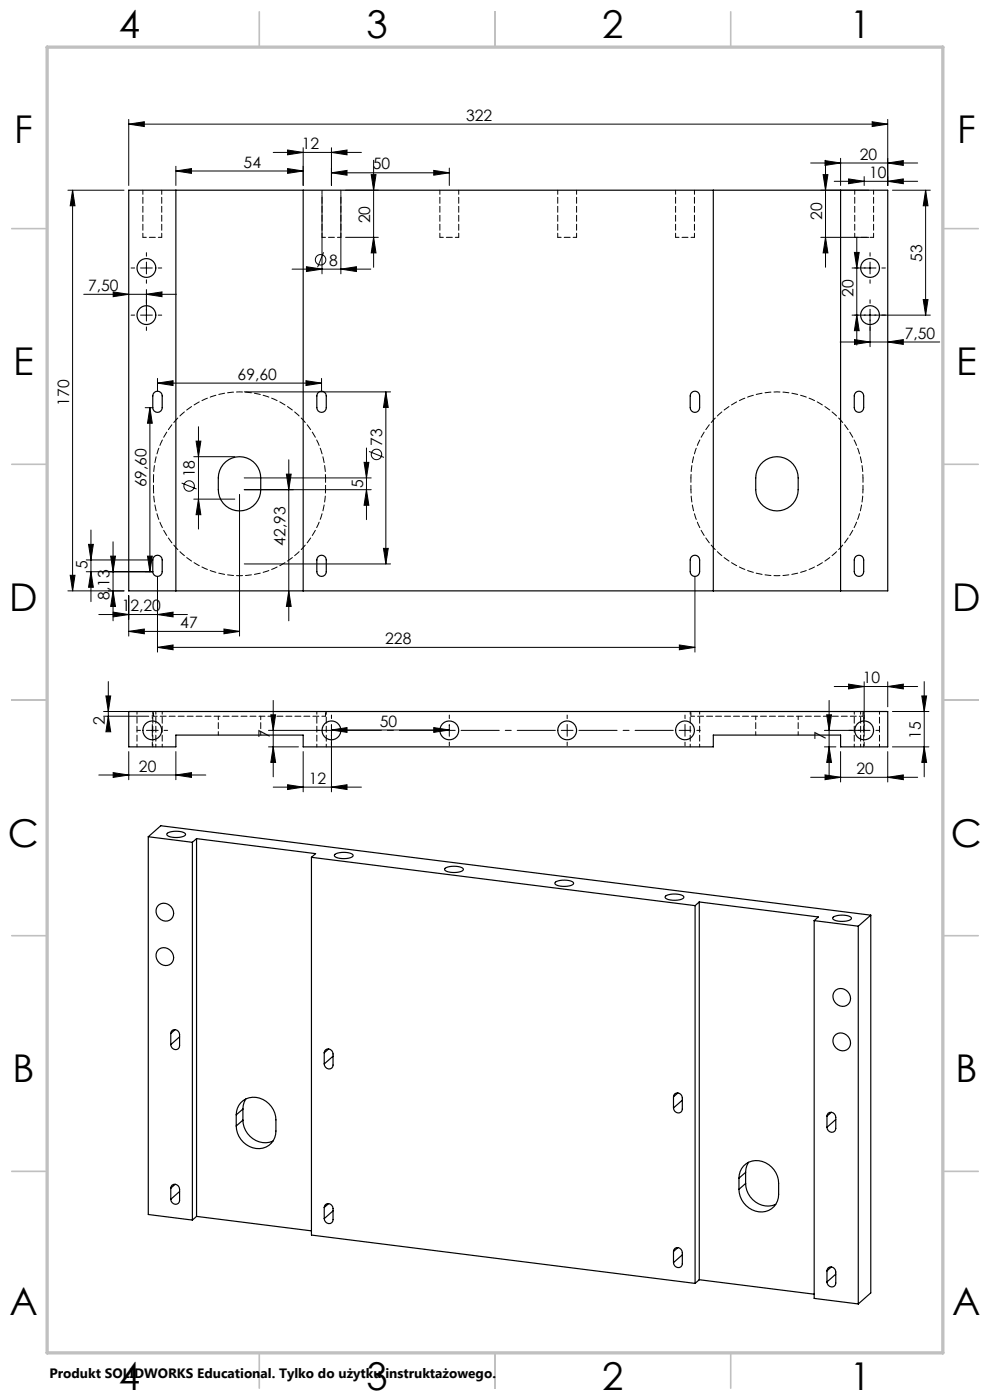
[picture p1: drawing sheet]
<svg xmlns="http://www.w3.org/2000/svg" width="210mm" height="297mm" viewBox="0 0 210 297" stroke-linecap="round" stroke-linejoin="round" font-family="sans-serif">
<g fill="none" stroke="#000" stroke-width=".21">
<path d="M27.3 26.3l3.3-.5v1zM27.3 25.3v14.1M27.3 26.3h161M37.3 36.3l3.3-.5v1zM37.3 35.3v4.1M37.3 36.3h27M58 32.3h18.7M61 35.8l3.3 .5-3.3 .5zM61 31.8l3.3 .5-3.3 .5zM64.3 31.3v8.1M70.3 36.7l3.3-.5v1zM70.3 36.7h25"/>
<path d="M70.3 32.3l3.3-.5v1zM70.3 31.3v8.1M78.7 37h1.1l-.5 3.4zM79.3 34v22.7M92 36.2l3.3 .5-3.3 .5zM95.3 35.7v3.7M172 34.6h22.7M174.6 37h1l-.5 3.4zM175 34.1l3.3 .5-3.3 .5zM175.1 34v22.7M177 38.5h17.7M178.3 33.6v5.8"/>
<path d="M180 38l3.3 .5-3.3 .5zM183.3 37.5v1.9M185 25.8l3.3 .5-3.3 .5zM188.3 34.6l3.3-.5v1zM188.3 38.5l3.3-.5v1zM188.3 25.3v14.1M14.4 40.4h11.9M15.4 40.4l.5 3.3h-1zM15.4 40.4v85M29.8 56.9h2.5M31.1 55.6v2.5M62 57.1h16.7"/>
<path d="M65 56.6l3.3 .5-3.3 .5zM68.3 41.4v16.7M68.6 53.5l-1.2 3.2M72.3 57.1l3.3-.5v1zM72.3 41.4v16.7M73.3 40.4h7M73.3 50.4h7M79.3 50.4l.5 3.3h-1.1zM174.1 40.4h10.2M174.1 50.4h10.2M175.1 50.4l.5 3.3h-1zM180.7 56.9h5.1"/>
<path d="M181.2 53.5h1.1l-.6 3.4zM181.7 50.5v22.7M184.6 55.6v2.5M189.3 40.4h8M196.3 40.4v26.5M196.3 40.4l.5 3.3h-1zM17.8 62.4h19.6M24 61.9l3.3 .5-3.3 .5zM29.8 66.9h2.5M31.1 62.4l3.3-.5v1zM31.1 61.4v6.7M178.2 72.6h21.1"/>
<path d="M180.7 66.9h16.6M181.3 72l3.3 .6-3.3 .5zM181.7 66.9l.6 3.3h-1.1zM184.6 65.6v8M188.3 72.6l3.3-.6v1.1zM195.8 63.5h1l-.5 3.4zM30.8 86.5h1.6M31.8 86.5v34.8M31.8 86.5l.5 3.3h-1zM33.4 81.3l3.3-.5v1zM33.4 80.3v2.7M33.4 81.3h34.8"/>
<path d="M41.1 96.9h8.7M41.6 93.6h1l-.5 3.3zM42.1 90.5v21.7M51.8 83.1h31M61.3 97.5v34.2M64.9 80.8l3.3 .5-3.3 .5zM68.2 80.3v2.6M77.2 98.1h1l-.5 3.3zM77.7 95v15.2M78.3 95.8l3.1 1.2M81.8 83.1v36.5M81.8 83.1l.6 3.3h-1.1z"/>
<path d="M18.3 118.8h14.1M18.8 115.5h1l-.5 3.3zM19.3 112.4v15.2M23.5 118h1l-.5 3.3zM24 114.9v16.8M31.3 118h1l-.5 3.3zM38.5 102.5l3.2 1.2M41.1 105.9h8.7M42.1 105.9l.5 3.3h-1zM50.8 104.9v30M51.8 103.9h26.9M51.8 101.4h26.9"/>
<path d="M51.8 119.6h31M60.7 100.6h1.1l-.5 3.3zM77.7 103.9l.5 3.3h-1zM81.3 116.3h1.1l-.6 3.3zM14.4 125.4h11.9M14.9 122h1l-.5 3.4zM18.3 121.3h14.1M19.3 121.3l.5 3.3h-1zM21 130.4h18.8M24 125.4l.5 3.3h-1zM24 129.9l3.3 .5-3.3 .5zM27.3 133.9l3.3-.5v1.1z"/>
<path d="M27.3 126.4v8.5M27.3 133.9h23.5M33.4 130.4l3.3-.5v1zM33.4 137.3l3.3-.5v1zM33.4 122.3v16M33.4 137.3h114M47.5 133.4l3.3 .5-3.3 .6zM61.3 125.4l.5 3.3h-1.1zM144.1 136.8l3.3 .5-3.3 .5zM147.4 122.3v16M22 150.9h9.6M22 151.9h9.6"/>
<path d="M22.5 147.6h1l-.5 3.3zM23 144.6v10.1M23 151.9l.5 3.3h-1zM27.3 159.4v6M31.1 154.9h2.5M32.3 153.7v2.5M37.3 159.4v6M57 154.9h12.3M57 158.4h6.3M57.4 151.6h1.1l-.5 3.3zM58 148.6v16.2M58 158.4l.5 3.3h-1.1z"/>
<path d="M64.3 159.4v8.6M70.3 155.9v12.1M70.3 154.9l3.3-.5v1zM70.3 153.9h.1M70.3 154.9h25M92 154.4l3.3 .5-3.3 .5zM94.1 154.9h2.5M95.3 153.7v2.5M174.9 158.4h2.4M175.4 151.6h1l-.5 3.3zM175.9 158.4l.5 3.3h-1zM175.9 148.6v16.2"/>
<path d="M177 145.6h17.7M178.3 159.4v6.5M180 145.1l3.3 .5-3.3 .5zM183.3 144.6v11.6M184.6 154.9h-9.7M188.3 145.6l3.3-.5v1zM188.3 144.6v5.3M188.3 159.4v6.5M189.3 150.9h7.7M189.3 158.4h7.7M195.5 147.6h1.1l-.6 3.3zM196 144.6v20.2"/>
<path d="M196 158.4l.6 3.3h-1.1zM21 164.4h22.7M24 163.9l3.3 .5-3.3 .5zM37.3 164.4l3.3-.5v1zM58 167h18.7M61 166.5l3.3 .5-3.3 .5zM70.3 167l3.3-.5v1zM172 164.9h22.7M175 164.4l3.3 .5-3.3 .5zM188.3 164.9l3.3-.5v1z"/>
<circle cx="68" cy="55.1" r="1.11"/>
<circle cx="79.9" cy="96.4" r="1.11"/>
<circle cx="40.1" cy="103.1" r="1.11"/>
</g>
<g fill="none" stroke="#000" stroke-width=".21" stroke-dasharray="15.2 1.3 1.3 1.3">
<path d="M28.6 56.9h-.8M31.1 54.4v-.8M31.1 59.4v.7M33.6 56.9h.7M182.1 56.9h-.8M184.6 54.4v-.8M184.6 59.4v.7M187.1 56.9h.7M28.6 66.9h-.8M31.1 64.4v-.8M31.1 69.4v.7M33.6 66.9h.7"/>
<path d="M182.1 66.9h-.8M184.6 64.4v-.8M184.6 69.4v.7M187.1 66.9h.7M29.8 154.9h-.7M32.3 152.4v-.7M32.3 157.4v.8M34.8 154.9h.8M67.8 154.9h-.7M70.3 154.9v-1.2M70.3 154.9h-1.2M70.3 154.9v1.3"/>
<path d="M70.3 154.9h1.3M70.3 152.4v-.7M70.3 157.4v.8M95.3 152.4v-.7M95.3 157.4v.8M120.3 154.9v-1.2M120.3 154.9h-1.2M120.3 154.9v1.3M120.3 154.9h1.3M120.3 152.4v-.7M120.3 157.4v.8M145.3 154.9v-1.2"/>
<path d="M145.3 154.9h-1.2M145.3 154.9v1.3M145.3 154.9h1.3M145.3 152.4v-.7M145.3 157.4v.8M147.8 154.9h.8M180.8 154.9h-.7M183.3 152.4v-.7M183.3 157.4v.8M185.8 154.9h.8"/>
</g>
<path d="M72.8 154.9h20M97.8 154.9h20M122.8 154.9h20" fill="none" stroke="#000" stroke-width=".21" stroke-dasharray="15.2 1.3 1.3 1.3" stroke-dashoffset="7.1"/>
<g fill="none" stroke="#c0c0c0" stroke-width=".35">
<path d="M55 2.5v7.5M105 2.5v7.5M155 2.5v7.5M2.5 48.5h7.5M200 48.5h7.5M2.5 98.5h7.5M200 98.5h7.5M2.5 148.5h7.5M200 148.5h7.5M2.5 198.5h7.5M200 198.5h7.5M2.5 248.5h7.5"/>
<path d="M200 248.5h7.5M55 287v7.5M105 287v7.5M155 287v7.5"/>
</g>
<path d="M10 10h190v277h-190z" fill="none" stroke="#c0c0c0" stroke-width=".7"/>
<g fill="#000">
<path d="M37.3 36.3l3.3-.5v1zM61 35.8l3.3 .5-3.3 .5zM33.4 81.3l3.3-.5v1zM64.9 80.8l3.3 .5-3.3 .5zM33.4 137.3l3.3-.5v1zM144.1 136.8l3.3 .5-3.3 .5zM70.3 36.7l3.3-.5v1zM92 36.2l3.3 .5-3.3 .5zM181.3 72l3.3 .6-3.3 .5zM188.3 72.6l3.3-.6v1.1zM180 145.1l3.3 .5-3.3 .5zM188.3 145.6l3.3-.5v1zM70.3 154.9l3.3-.5v1zM92 154.4l3.3 .5-3.3 .5z"/>
<path d="M175 34.1l3.3 .5-3.3 .5zM188.3 34.6l3.3-.5v1z"/>
<path d="M180 38l3.3 .5-3.3 .5zM188.3 38.5l3.3-.5v1z"/>
<path d="M185 25.8l3.3 .5-3.3 .5zM27.3 26.3l3.3-.5v1zM72.3 57.1l3.3-.5v1zM65 56.6l3.3 .5-3.3 .5zM70.3 32.3l3.3-.5v1zM61 31.8l3.3 .5-3.3 .5z"/>
<path d="M181.2 53.5h1.1l-.6 3.4zM181.7 66.9l.6 3.3h-1.1z"/>
<path d="M14.9 122h1l-.5 3.4zM15.4 40.4l.5 3.3h-1zM31.3 118h1l-.5 3.3zM31.8 86.5l.5 3.3h-1zM77.7 103.9l.5 3.3h-1zM77.2 98.1h1l-.5 3.3zM81.3 116.3h1.1l-.6 3.3zM81.8 83.1l.6 3.3h-1.1zM42.1 105.9l.5 3.3h-1zM41.6 93.6h1l-.5 3.3zM195.8 63.5h1l-.5 3.4zM196.3 40.4l.5 3.3h-1z"/>
<path d="M23.5 118h1l-.5 3.3zM24 125.4l.5 3.3h-1zM18.8 115.5h1l-.5 3.3zM19.3 121.3l.5 3.3h-1zM60.7 100.6h1.1l-.5 3.3zM61.3 125.4l.5 3.3h-1.1zM174.6 37h1l-.5 3.4zM175.1 50.4l.5 3.3h-1zM78.7 37h1.1l-.5 3.4zM79.3 50.4l.5 3.3h-1.1zM195.5 147.6h1.1l-.6 3.3zM196 158.4l.6 3.3h-1.1zM22.5 147.6h1l-.5 3.3zM23 151.9l.5 3.3h-1zM175.4 151.6h1l-.5 3.3zM175.9 158.4l.5 3.3h-1zM57.4 151.6h1.1l-.5 3.3zM58 158.4l.5 3.3h-1.1z"/>
<path d="M33.4 130.4l3.3-.5v1zM24 129.9l3.3 .5-3.3 .5zM47.5 133.4l3.3 .5-3.3 .6zM27.3 133.9l3.3-.5v1.1zM31.1 62.4l3.3-.5v1zM24 61.9l3.3 .5-3.3 .5zM70.3 167l3.3-.5v1zM61 166.5l3.3 .5-3.3 .5z"/>
<path d="M37.3 164.4l3.3-.5v1zM24 163.9l3.3 .5-3.3 .5z"/>
<path d="M175 164.4l3.3 .5-3.3 .5zM188.3 164.9l3.3-.5v1z"/>
</g>
<g fill="none" stroke="#000" stroke-width=".25">
<path d="M27.3 40.4h161v85h-161zM37.3 40.4v85M64.3 40.4v85M151.3 40.4v85M178.3 40.4v85M32.7 83.3a1 1 0 0 1 1.1-.2 1 1 0 0 1 .6 .9v2.5a1 1 0 0 1-1 1 1 1 0 0 1-1-1v-2.5zM47.4 98.5a4.5 4.5 0 0 1 4.9-1.3 4.5 4.5 0 0 1 3 4.2 6.8 6.8 0 0 1-1 5.4 4.5 4.5 0 0 1-5 1.3 4.5 4.5 0 0 1-3-4.2 6.8 6.8 0 0 1 1.1-5.4zM67.5 83.3a1 1 0 0 1 1.1-.2 1 1 0 0 1 .6 .9v2.5a1 1 0 0 1-1 1 1 1 0 0 1-1-1v-2.5zM146.7 83.3a1 1 0 0 1 1.1-.2 1 1 0 0 1 .6 .9v2.5a1 1 0 0 1-1 1 1 1 0 0 1-1-1v-2.5zM161.9 97.9a4.5 4.5 0 0 1 4.8-.6 4.5 4.5 0 0 1 2.6 4.1 6.8 6.8 0 0 1-1 5.4 4.5 4.5 0 0 1-5 1.3 4.5 4.5 0 0 1-3-4.2 6.8 6.8 0 0 1 1.1-5.4zM181.5 83.3a1 1 0 0 1 1.1-.2 1 1 0 0 1 .6 .9v2.5a1 1 0 0 1-1 1 1 1 0 0 1-1-1v-2.5zM32.7 118.1a1 1 0 0 1 1.1-.2 1 1 0 0 1 .6 .9v2.5a1 1 0 0 1-1 1 1 1 0 0 1-1-1v-2.5z"/>
<path d="M67.5 118.1a1 1 0 0 1 1.1-.2 1 1 0 0 1 .6 .9v2.5a1 1 0 0 1-1 1 1 1 0 0 1-1-1v-2.5zM146.7 118.1a1 1 0 0 1 1.1-.2 1 1 0 0 1 .6 .9v2.5a1 1 0 0 1-1 1 1 1 0 0 1-1-1v-2.5zM181.5 118.1a1 1 0 0 1 1.1-.2 1 1 0 0 1 .6 .9v2.5a1 1 0 0 1-1 1 1 1 0 0 1-1-1v-2.5zM27.3 150.9h161v7.5h-10v-2.5h-27v2.5h-87v-2.5h-27v2.5h-10zM31.5 177.5l2.6-2.3 150.6 18.9M31.5 177.5l9.3 1.2M31.5 177.5v80.2l9.3 1.1M35.5 176.8a4.1 4.1 0 0 1 3.8 0l.1 .2a3 3 0 0 1-3.3 .5 .69 .69 0 0 1-.7-.6zM40.8 178.7v80.1M41.7 177.9l25.2 3.2-.8 .8M41.7 177.9l-.9 .8M41.7 177.9v80.1"/>
<path d="M33.4 192.2a1.97 1.97 0 0 1 2.9 .2 1.97 1.97 0 0 1-.3 2.8 2.06 2.06 0 0 1-2.4-.6 2.06 2.06 0 0 1-.2-2.4zM66.1 181.9l81.3 10.2M66.1 181.9v80.1l81.3 10.3M71 181.3a4.1 4.1 0 0 1 3.8 0l.1 .2a2.83 2.83 0 0 1-2.8 .6l-.4-.1a.69 .69 0 0 1-.8-.6zM94.4 184.2a4.1 4.1 0 0 1 3.8 .1l.1 .1a2.83 2.83 0 0 1-2.8 .6h-.5a.69 .69 0 0 1-.7-.6zM117.8 187.1a4.1 4.1 0 0 1 3.8 .1l.1 .2a2.83 2.83 0 0 1-2.8 .6l-.5-.1a.69 .69 0 0 1-.7-.6zM141.2 190.1a4.1 4.1 0 0 1 3.8 .1l.1 .1a2.83 2.83 0 0 1-2.9 .6l-.4-.1a.69 .69 0 0 1-.7-.5zM147.4 192.1v80.2M148.3 191.3l25.3 3.2-.9 .8M148.3 191.3l-.9 .8M148.3 191.3v80.2M172.7 195.3l9.4 1.2"/>
<path d="M172.7 195.3v80.1l9.4 1.2M176.7 194.6a4.1 4.1 0 0 1 3.8 0l.1 .2a2.83 2.83 0 0 1-2.8 .6l-.4-.1a.69 .69 0 0 1-.8-.6zM182.1 196.5v80.1M184.7 194.1l-2.6 2.4M184.7 194.1v80.2l-2.6 2.3M33.4 201.6a1.97 1.97 0 0 1 2.9 .2 1.97 1.97 0 0 1-.3 2.9 2.06 2.06 0 0 1-2.4-.6 2.06 2.06 0 0 1-.2-2.5zM36.2 219.3a.94 .94 0 0 1 1.1-.9 .94 .94 0 0 1 .8 1.1v2.3a.94 .94 0 0 1-1.1 .9 .94 .94 0 0 1-.8-1.1M36.2 219.3v2.3M37.2 218.4l-1 .9M38.1 220l-1.9 1.6M177 210.3a1.97 1.97 0 0 1 2.9 .2 1.97 1.97 0 0 1-.3 2.8 2.06 2.06 0 0 1-2.4-.6 2.06 2.06 0 0 1-.2-2.4zM177 219.7a1.97 1.97 0 0 1 2.9 .2 1.97 1.97 0 0 1-.3 2.8 2.06 2.06 0 0 1-2.4-.5 2.06 2.06 0 0 1-.2-2.5z"/>
<path d="M50.1 236.5a3.8 3.8 0 0 1 2.2-3.5 3.8 3.8 0 0 1 4.1 .6 4.9 4.9 0 0 1 2.1 4 6 6 0 0 1-1 4.9 4.5 4.5 0 0 1-7.3-2.9l-.1-.7M50.1 236.5v2.4M51.5 237.6a4.7 4.7 0 0 0 6.4 4.5M51.5 235.3l-1.4 1.2M51.5 237.6l-1.4 1.3M51.5 235.3v2.3M52.1 233.1a3.8 3.8 0 0 0-.6 2.2M68.8 223.4a.94 .94 0 0 1 1-.9 .94 .94 0 0 1 .8 1.1v2.3a.94 .94 0 0 1-1 .9 .94 .94 0 0 1-.8-1.1M68.8 223.4v2.3M69.7 222.5l-.9 .9M70.6 224.1l-1.8 1.6M142.9 232.7a.94 .94 0 0 1 1-.8 .94 .94 0 0 1 .8 1v2.4a.94 .94 0 0 1-1 .8 .94 .94 0 0 1-.8-1.1"/>
<path d="M142.9 232.7v2.3M143.8 231.9l-.9 .8M144.7 233.4l-1.8 1.6M175.4 236.8a.94 .94 0 0 1 1.1-.8 .94 .94 0 0 1 .8 1v2.4a.94 .94 0 0 1-1.1 .8 .94 .94 0 0 1-.8-1.1M175.4 236.8v2.3M176.4 236l-1 .8M177.3 237.5l-1.9 1.6M36.2 252.1a.94 .94 0 0 1 1.1-.9 .94 .94 0 0 1 .8 1.1v2.4a.94 .94 0 0 1-1.1 .8 .94 .94 0 0 1-.8-1.1M36.2 252.1v2.3M37.2 251.2l-1 .9M38.1 252.8l-1.9 1.6M41.7 258l24.4 3.1"/>
<path d="M41.7 258l-.9 .8M68.8 256.2a.94 .94 0 0 1 1-.9 .94 .94 0 0 1 .8 1.1v2.4a.94 .94 0 0 1-1 .8 .94 .94 0 0 1-.8-1.1M68.8 256.2v2.3M69.7 255.3l-.9 .9M70.6 256.9l-1.8 1.6M156.7 250a3.8 3.8 0 0 1 2.3-3.5 3.8 3.8 0 0 1 4.1 .6 4.9 4.9 0 0 1 2.1 3.9 6 6 0 0 1-1 5 4.5 4.5 0 0 1-7.4-2.9l-.1-.8M156.7 250v2.3M158.2 251.1a4.7 4.7 0 0 0 6.4 4.4M158.2 248.7l-1.5 1.3M158.2 251.1l-1.5 1.2M158.2 248.7v2.4M158.8 246.6a3.8 3.8 0 0 0-.6 2.1"/>
<path d="M142.9 265.5a.94 .94 0 0 1 1-.8 .94 .94 0 0 1 .8 1v2.4a.94 .94 0 0 1-1 .8 .94 .94 0 0 1-.8-1M142.9 265.5v2.4M143.8 264.7l-.9 .8M144.7 266.2l-1.8 1.7M148.3 271.5l24.4 3.1M148.3 271.5l-.9 .8M175.4 269.6a.94 .94 0 0 1 1.1-.8 .94 .94 0 0 1 .8 1v2.4a.94 .94 0 0 1-1.1 .8 .94 .94 0 0 1-.8-1M175.4 269.6v2.4M176.4 268.8l-1 .8M177.3 270.3l-1.9 1.7"/>
<circle cx="31.1" cy="56.9" r="2"/>
<circle cx="184.6" cy="56.9" r="2"/>
<circle cx="31.1" cy="66.9" r="2"/>
<circle cx="184.6" cy="66.9" r="2"/>
<circle cx="32.3" cy="154.9" r="2"/>
<circle cx="70.3" cy="154.9" r="2"/>
<circle cx="95.3" cy="154.9" r="2"/>
<circle cx="120.3" cy="154.9" r="2"/>
<circle cx="145.3" cy="154.9" r="2"/>
<circle cx="183.3" cy="154.9" r="2"/>
</g>
<g fill="none" stroke="#000" stroke-width=".21" stroke-dasharray="1.3 .6" stroke-dashoffset=".5">
<path d="M30.3 50.4h4M68.3 50.4h4M93.3 50.4h4M118.3 50.4h4M143.3 50.4h4M181.3 50.4h4M32.6 151.9v-1M32.6 151.9h36.5M46.3 155.9v-4M55.3 155.9v-4M69.1 151.9v-1M146.6 151.9v-1"/>
<path d="M146.6 151.9h36.5M160.3 155.9v-4M169.3 155.9v-4M183.1 151.9v-1"/>
</g>
<path d="M32.6 101.4a18.3 18.3 0 0 1 18.2-18.3 18.3 18.3 0 0 1 18.3 18.3M69.1 103.9a18.3 18.3 0 0 1-18.3 18.2 18.3 18.3 0 0 1-18.2-18.2M146.6 101.4a18.3 18.3 0 0 1 18.2-18.3 18.3 18.3 0 0 1 18.3 18.3M183.1 103.9a18.3 18.3 0 0 1-18.3 18.2 18.3 18.3 0 0 1-18.2-18.2" fill="none" stroke="#000" stroke-width=".21" stroke-dasharray="1.3 .6" stroke-dashoffset=".6"/>
<path d="M32.6 103.9v-2.5M69.1 103.9v-2.5M146.6 103.9v-2.5M183.1 103.9v-2.5" fill="none" stroke="#000" stroke-width=".21" stroke-dasharray="1.3 .6" stroke-dashoffset=".3"/>
<path d="M30.3 40.4v10M34.3 50.4v-10M68.3 40.4v10M72.3 50.4v-10M93.3 40.4v10M97.3 50.4v-10M118.3 40.4v10M122.3 50.4v-10M143.3 40.4v10M147.3 50.4v-10M181.3 40.4v10M185.3 50.4v-10" fill="none" stroke="#000" stroke-width=".21" stroke-dasharray="1.3 .6" stroke-dashoffset=".4"/>
<path d="M29.1 150.9v7.5M32.4 150.9v7.5M33.1 158.4v-7.5M34.4 150.9v7.5M67.2 150.9v7.5M69.2 150.9v7.5M146.4 150.9v7.5M148.4 150.9v7.5M181.2 150.9v7.5M182.6 150.9v7.5M183.2 150.9v7.5M186.6 158.4v-7.5" fill="none" stroke="#000" stroke-width=".21" stroke-dasharray="1.3 .6" stroke-dashoffset=".7"/>
<g font-size="8.1">
<text x="25.2" y="8">4</text>
<text x="77.7" y="8">3</text>
<text x="127.7" y="8">2</text>
<text x="180.2" y="8">1</text>
<text x="3" y="30.4">F</text>
<text x="203" y="30.4">F</text>
<text x="2.8" y="79.6">E</text>
<text x="202.8" y="79.6">E</text>
<text x="2" y="129.6">D</text>
<text x="202" y="129.6">D</text>
<text x="1.7" y="179.6">C</text>
<text x="201.7" y="179.6">C</text>
<text x="2.7" y="229.6">B</text>
<text x="202.7" y="229.6">B</text>
<text x="2" y="278.9">A</text>
<text x="202" y="278.9">A</text>
<text x="25.2" y="295">4</text>
<text x="77.7" y="295">3</text>
<text x="127.7" y="295">2</text>
<text x="180.2" y="295">1</text>
</g>
<g font-size="3.3">
<text x="98.9" y="25.6">322</text>
<text x="51.7" y="35.5">54</text>
<text x="64" y="31.6">12</text>
<text x="79.1" y="35.9">50</text>
<text x="182.4" y="33.9">20</text>
<text x="184.3" y="37.7">10</text>
<text x="78.5" y="47.4" transform="rotate(-90 78.5 47.4)">20</text>
<text x="174.4" y="46.6" transform="rotate(-90 174.4 46.6)">20</text>
<text x="69.8" y="56.3">8</text>
<text x="195.6" y="55.6" transform="rotate(-90 195.6 55.6)">53</text>
<text x="18.7" y="61.7">7,50</text>
<text x="181" y="63" transform="rotate(-90 181 63)">20</text>
<text x="191.9" y="71.8">7,50</text>
<text x="50.4" y="80.6">69,60</text>
<text x="14.7" y="86.1" transform="rotate(-90 14.7 86.1)">170</text>
<text x="81.1" y="94.6" transform="rotate(-90 81.1 94.6)">73</text>
<text x="41.3" y="101.3" transform="rotate(-90 41.3 101.3)">18</text>
<text x="31.1" y="103.4" transform="rotate(-90 31.1 103.4)">69,60</text>
<text x="77" y="103.6" transform="rotate(-90 77 103.6)">5</text>
<text x="60.5" y="115.7" transform="rotate(-90 60.5 115.7)">42,93</text>
<text x="18.6" y="120.8" transform="rotate(-90 18.6 120.8)">5</text>
<text x="23.3" y="127.3" transform="rotate(-90 23.3 127.3)">8,13</text>
<text x="25.8" y="129.6">12,20</text>
<text x="38.2" y="133.2">47</text>
<text x="81.7" y="136.6">228</text>
<text x="183" y="144.9">10</text>
<text x="22.2" y="153.8" transform="rotate(-90 22.2 153.8)">2</text>
<text x="80.5" y="154.1">50</text>
<text x="57.2" y="156.5" transform="rotate(-90 57.2 156.5)">7</text>
<text x="175.1" y="157.1" transform="rotate(-90 175.1 157.1)">7</text>
<text x="195.3" y="156.7" transform="rotate(-90 195.3 156.7)">15</text>
<text x="29.5" y="163.7">20</text>
<text x="65.5" y="166.3">12</text>
<text x="181.7" y="164.2">20</text>
</g>
<text font-size="2.9" x="10.5" y="292.3">Produkt SOLIDWORKS Educational. Tylko do użytku instruktażowego.</text>
</svg>
